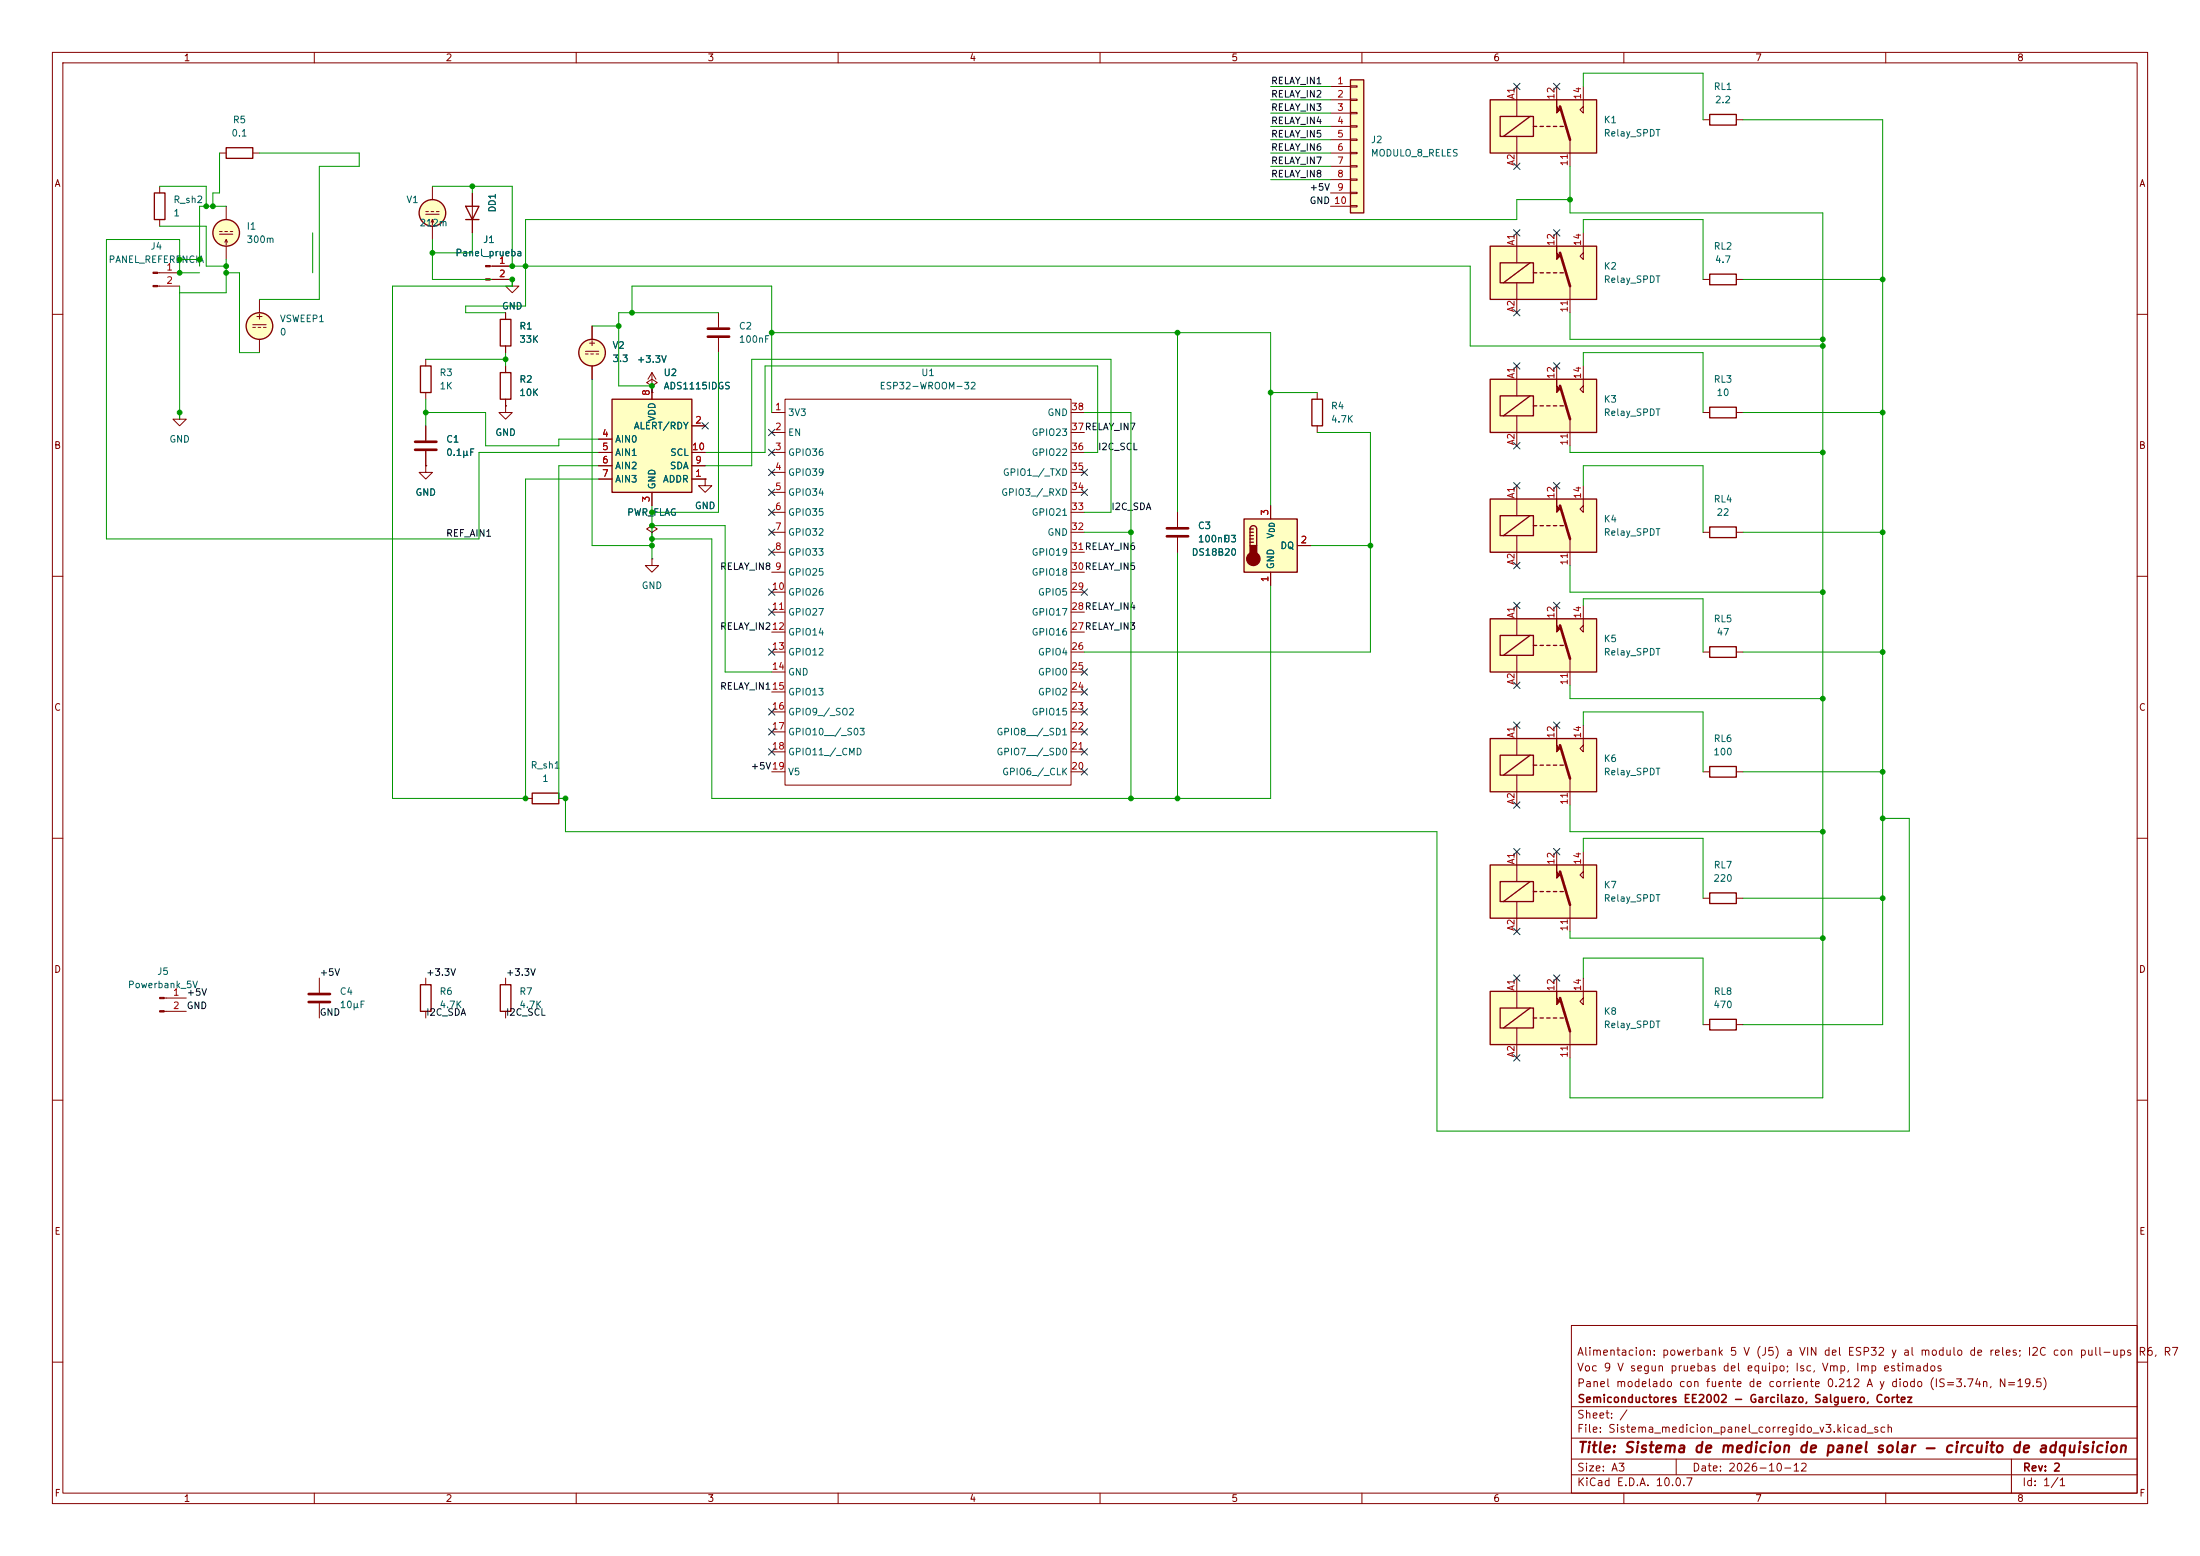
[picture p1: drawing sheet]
<svg xmlns="http://www.w3.org/2000/svg" width="420mm" height="297mm" viewBox="0 0 420 297" stroke-linecap="round" stroke-linejoin="round" font-family="sans-serif">
<g fill="none" stroke="#840000" stroke-width=".19">
<path d="M10 10h400v277h-400zM12 12h396v273h-396zM60 10v2M110 10v2M160 10v2M210 10v2M260 10v2M310 10v2M360 10v2M82.5 35.6v2.5M49.5 57.2v2.5M81.3 40.9h2.5"/>
<path d="M81.3 40.4h.5M82.3 42.4l.2-.5 .3 .5M82.3 40.4h.5M82.5 41.9v1M82.5 43.2v2.5M83.3 40.4h.5M10 60h2M48.3 62h2.5M48.3 62.5h.5M49.3 62.5h.5M49.5 64.8v2.5M50.3 62.5h.5"/>
<path d="M81.3 68.6v1.3M81.3 74.9v1.3M408 60h2M81.3 88.9v1.3h1.2l-1.2 1.2-1.3-1.2h1.3M81.3 88.9h.1M134.6 91.4v1.3h1.3l-1.3 1.3-1.3-1.3h1.3M134.6 91.4h.1M224.8 97.8v2.8M10 110h2M124.5 101.6l1-.6-1-.7-1.1 .7 1.1 .6v1.3M124.5 102.9h.1M224.8 102.6v2.8"/>
<path d="M408 110h2M10 160h2M408 160h2M96.5 186.7v1.3M96.5 193v1.3M10 210h2M408 210h2M300 253h108v32h-108zM10 260h2M300 278.5h108M300 274.5h108M300 268.5h108"/>
<path d="M320 278.5v3M384 278.5v6.5M408 260h2M60 285v2M110 285v2M160 285v2M210 285v2M260 285v2M300 281.5h108M310 285v2M360 285v2"/>
</g>
<g fill="#ffffc2" stroke="#ffffc2" stroke-width=".19">
<circle cx="82.5" cy="40.6" r="2.54"/>
<circle cx="49.5" cy="62.2" r="2.54"/>
</g>
<g fill="none" stroke="#840000" stroke-width=".25">
<path d="M80.3 69.9h2v5h-2zM95.5 188h2v5h-2z"/>
<circle cx="82.5" cy="40.6" r="2.54"/>
<circle cx="49.5" cy="62.2" r="2.54"/>
</g>
<path d="M222.8 100.8h4M222.8 102.4h4" fill="none" stroke="#840000" stroke-width=".51"/>
<path d="M237.5 99.1h10.1v10.1h-10.1z" fill="#ffffc2"/>
<path d="M29.5 36.8h2v5.1h-2zM237.5 99.1h10.1v10.1h-10.1zM238.6 101a.64 .64 0 0 1 .7-.7 .64 .64 0 0 1 .6 .7v3.1M238.6 101v3.1M238.6 101h.7M238.6 101.6h.7M238.6 102.2h.7M238.6 102.9h.7M238.6 103.5h.7M80.3 188h2v5h-2z" fill="none" stroke="#840000" stroke-width=".25"/>
<g fill="#840000" stroke="#840000" stroke-width=".25">
<path d="M238.6 104.1h1.3v1.9h-1.3z"/>
<circle cx="239.3" cy="106.7" r="1.27"/>
</g>
<g fill="none" stroke="#840000" stroke-width=".19">
<path d="M30.5 35.6v1.2M30.1 52.1h4.2M30.1 54.6h4.2M30.5 41.9v1.3M93.6 50.8h4.2M93.6 53.3h4.2M34.3 78.7v1.3h1.3l-1.3 1.3-1.3-1.3h1.3M34.3 78.7h.1M96.5 77.5v1.2h1.3l-1.3 1.3-1.3-1.3h1.3M96.5 77.5h.1M242.6 96.5v2.6M242.6 109.2v2.6"/>
<path d="M247.6 104.1h2.6M81.3 186.7v1.3M81.3 193v1.3"/>
</g>
<g fill="#840000" stroke="#840000" stroke-width=".19">
<path d="M92.7 50.7h.9v.2h-.9z"/>
<path d="M92.7 53.2h.9v.3h-.9z"/>
<path d="M29.2 51.9h.9v.3h-.9z"/>
<path d="M29.2 54.5h.9v.2h-.9z"/>
</g>
<path d="M284.5 95.3h20.3v10.1h-20.3z" fill="#ffffc2"/>
<path d="M289.6 92.7v5.7M297.2 92.7v2.6M302.3 92.7v5.1l-.7-.6 .7-.7M289.6 102.2v5.8M299.7 102.9v5.1" fill="none" stroke="#840000" stroke-width=".19"/>
<path d="M284.5 95.3h20.3v10.1h-20.3zM286.4 98.4h6.3v3.8h-6.3zM292.1 98.4l-5.1 3.8M292.7 100.3h.7M294 100.3h.6M295.3 100.3h.6M296.5 100.3h.7M297.8 100.3h.6" fill="none" stroke="#840000" stroke-width=".25"/>
<path d="M297.2 95.3v1.2l.6 .7-.6 .6z" fill="#840000" stroke="#840000" stroke-width=".19"/>
<path d="M297.8 96.5l1.9 6.4" fill="none" stroke="#840000" stroke-width=".51"/>
<path d="M284.5 189.2h20.3v10.2h-20.3z" fill="#ffffc2"/>
<path d="M90.2 36.8v7.7M137.2 59.7v2.8M137.2 64.5v2.8M325.1 78.7h1.3M331.5 78.7h1.2M289.6 186.7v5.7M289.6 196.2v5.7M297.2 186.7v2.5M299.7 196.9v5M302.3 186.7v5.1l-.7-.7 .7-.6" fill="none" stroke="#840000" stroke-width=".19"/>
<path d="M88.9 39.4h2.5l-1.2 2.5zM88.9 41.9h2.5M326.4 77.7h5.1v2.1h-5.1zM284.5 189.2h20.3v10.2h-20.3zM286.4 192.4h6.3v3.8h-6.3zM292.1 192.4l-5.1 3.8M292.7 194.3h.7M294 194.3h.6M295.3 194.3h.6M296.5 194.3h.7M297.8 194.3h.6" fill="none" stroke="#840000" stroke-width=".25"/>
<path d="M297.2 189.2v1.3l.6 .6-.6 .7z" fill="#840000" stroke="#840000" stroke-width=".19"/>
<path d="M135.1 62.7h4.1M135.1 64.3h4.1M297.8 190.5l1.9 6.4" fill="none" stroke="#840000" stroke-width=".51"/>
<path d="M284.5 72.4h20.3v10.2h-20.3z" fill="#ffffc2"/>
<path d="M289.6 69.9v5.7M289.6 79.4v5.7M297.2 69.9v2.5M302.3 69.9v5l-.7-.6 .7-.6M299.7 80v5.1M325.1 101.6h1.3M331.5 101.6h1.2" fill="none" stroke="#840000" stroke-width=".19"/>
<path d="M284.5 72.4h20.3v10.2h-20.3zM286.4 75.6h6.3v3.8h-6.3zM292.1 75.6l-5.1 3.8M292.7 77.5h.7M294 77.5h.6M295.3 77.5h.6M296.5 77.5h.7M297.8 77.5h.6M326.4 100.6h5.1v2h-5.1z" fill="none" stroke="#840000" stroke-width=".25"/>
<path d="M297.2 72.4v1.3l.6 .6-.6 .6z" fill="#840000" stroke="#840000" stroke-width=".19"/>
<path d="M297.8 73.7l1.9 6.3" fill="none" stroke="#840000" stroke-width=".51"/>
<path d="M284.5 165.1h20.3v10.2h-20.3z" fill="#ffffc2"/>
<g fill="none" stroke="#840000" stroke-width=".19">
<path d="M41.9 29.2h1.3M43.2 39.4v2.5M48.3 29.2h1.2M41.9 44.7h2.5M41.9 44.2h.5M42.9 46.2l.3-.5 .2 .5M42.9 44.2h.5M43.2 45.7v1M43.2 47v2.5M43.9 44.2h.5M96.5 59.7v1.3M325.1 53.3h1.3"/>
<path d="M331.5 53.3h1.2M96.5 66v1.3M96.5 69.9v1.2M96.5 76.2v1.3M111.8 67.1h2.5M111.8 67.6h.5M112.8 67.6h.5M113 62.2v2.6M113 69.9v2.5M113.8 67.6h.5M81.3 81.3v2.8M81.3 86.1v2.8"/>
<path d="M289.6 162.6v5.7M289.6 172.1v5.7M297.2 162.6v2.5M299.7 172.7v5.1M302.3 162.6v5l-.7-.6 .7-.6M325.1 171.5h1.3M331.5 171.5h1.2M325.1 195.6h1.3M331.5 195.6h1.2"/>
</g>
<g fill="none" stroke="#840000" stroke-width=".25">
<path d="M43.2 28.2h5.1v2h-5.1zM326.4 52.3h5.1v2.1h-5.1zM95.5 61h2v5h-2zM95.5 71.1h2v5.1h-2zM284.5 165.1h20.3v10.2h-20.3zM286.4 168.3h6.3v3.8h-6.3zM292.1 168.3l-5.1 3.8M292.7 170.2h.7M294 170.2h.6M295.3 170.2h.6M296.5 170.2h.7M297.8 170.2h.6"/>
<path d="M326.4 170.4h5.1v2.1h-5.1zM326.4 194.6h5.1v2h-5.1z"/>
<circle cx="43.2" cy="44.4" r="2.54"/>
<circle cx="113" cy="67.3" r="2.54"/>
</g>
<path d="M297.2 165.1v1.3l.6 .6-.6 .6z" fill="#840000" stroke="#840000" stroke-width=".19"/>
<path d="M79.2 84.3h4.1M79.2 85.9h4.1M297.8 166.4l1.9 6.3" fill="none" stroke="#840000" stroke-width=".51"/>
<g fill="#ffffc2" stroke="#ffffc2" stroke-width=".19">
<circle cx="43.2" cy="44.4" r="2.54"/>
<circle cx="113" cy="67.3" r="2.54"/>
</g>
<path d="M284.5 47h20.3v10.2h-20.3z" fill="#ffffc2"/>
<path d="M325.1 22.9h1.3M331.5 22.9h1.2M289.6 44.5v5.7M289.6 54v5.7M297.2 44.5v2.5M299.7 54.6v5.1M302.3 44.5v5l-.7-.6 .7-.6" fill="none" stroke="#840000" stroke-width=".19"/>
<path d="M326.4 21.8h5.1v2.1h-5.1zM284.5 47h20.3v10.2h-20.3zM286.4 50.2h6.3v3.8h-6.3zM292.1 50.2l-5.1 3.8M292.7 52.1h.7M294 52.1h.6M295.3 52.1h.6M296.5 52.1h.7M297.8 52.1h.6" fill="none" stroke="#840000" stroke-width=".25"/>
<path d="M297.2 47v1.3l.6 .6-.6 .6z" fill="#840000" stroke="#840000" stroke-width=".19"/>
<path d="M297.8 48.3l1.9 6.3" fill="none" stroke="#840000" stroke-width=".51"/>
<path d="M116.8 76.2h15.3v17.8h-15.3z" fill="#ffffc2"/>
<path d="M116.8 76.2h15.3v17.8h-15.3zM326.4 123.4h5.1v2.1h-5.1z" fill="none" stroke="#840000" stroke-width=".25"/>
<g fill="none" stroke="#840000" stroke-width=".19">
<path d="M124.5 73.7h.1M124.5 73.7l1-.7-1-.6-1.1 .6 1.1 .7v1.2M124.5 74.9h.1M124.5 71.1v5.1M124.5 71.1l-.8 1.3M124.5 71.1l.7 1.3M114.3 91.4h2.5M114.3 83.8h2.5M114.3 86.4h2.5M114.3 88.9h2.5M124.5 94v2.5M132.1 91.4h2.5"/>
<path d="M132.1 81.3h2.5M132.1 86.4h2.5M132.1 88.9h2.5M325.1 124.5h1.3M331.5 124.5h1.2"/>
</g>
<path d="M284.5 19.1h20.3v10.1h-20.3z" fill="#ffffc2"/>
<path d="M289.6 16.5v5.7M297.2 16.5v2.6M302.3 16.5v5.1l-.7-.6 .7-.7M289.6 26v5.8M299.7 26.7v5.1" fill="none" stroke="#840000" stroke-width=".19"/>
<path d="M284.5 19.1h20.3v10.1h-20.3zM286.4 22.2h6.3v3.8h-6.3zM292.1 22.2l-5.1 3.8M292.7 24.1h.7M294 24.1h.6M295.3 24.1h.6M296.5 24.1h.7M297.8 24.1h.6" fill="none" stroke="#840000" stroke-width=".25"/>
<path d="M297.2 19.1v1.2l.6 .7-.6 .6z" fill="#840000" stroke="#840000" stroke-width=".19"/>
<path d="M297.8 20.3l1.9 6.4" fill="none" stroke="#840000" stroke-width=".51"/>
<path d="M284.5 141h20.3v10.1h-20.3z" fill="#ffffc2"/>
<path d="M289.6 138.4v5.7M297.2 138.4v2.6M302.3 138.4v5.1l-.7-.6 .7-.7M289.6 148v5.7M299.7 148.6v5.1" fill="none" stroke="#840000" stroke-width=".19"/>
<path d="M284.5 141h20.3v10.1h-20.3zM286.4 144.1h6.3v3.9h-6.3zM292.1 144.1l-5.1 3.9M292.7 146.1h.7M294 146.1h.6M295.3 146.1h.6M296.5 146.1h.7M297.8 146.1h.6" fill="none" stroke="#840000" stroke-width=".25"/>
<path d="M297.2 141v1.2l.6 .7-.6 .6z" fill="#840000" stroke="#840000" stroke-width=".19"/>
<path d="M297.8 142.2l1.9 6.4" fill="none" stroke="#840000" stroke-width=".51"/>
<path d="M284.5 118.1h20.3v10.2h-20.3z" fill="#ffffc2"/>
<path d="M124.5 106.7v1.3h1.2l-1.2 1.2-1.3-1.2h1.3M124.5 106.7h.1M289.6 115.6v5.7M297.2 115.6v2.5M302.3 115.6v5.1l-.7-.7 .7-.6M289.6 125.1v5.7M299.7 125.7v5.1M325.1 147.3h1.3M331.5 147.3h1.2" fill="none" stroke="#840000" stroke-width=".19"/>
<path d="M284.5 118.1h20.3v10.2h-20.3zM286.4 121.3h6.3v3.8h-6.3zM292.1 121.3l-5.1 3.8M292.7 123.2h.7M294 123.2h.6M295.3 123.2h.6M296.5 123.2h.7M297.8 123.2h.6M326.4 146.3h5.1v2h-5.1z" fill="none" stroke="#840000" stroke-width=".25"/>
<path d="M297.2 118.1v1.3l.6 .6-.6 .7z" fill="#840000" stroke="#840000" stroke-width=".19"/>
<path d="M297.8 119.4l1.9 6.3" fill="none" stroke="#840000" stroke-width=".51"/>
<path d="M257.8 15.2h2.5v25.4h-2.5z" fill="#ffffc2"/>
<path d="M257.8 15.2h2.5v25.4h-2.5zM250.4 76.2h2.1v5.1h-2.1zM101.6 151.4h5.1v2h-5.1z" fill="none" stroke="#840000" stroke-width=".25"/>
<g fill="none" stroke="#840000" stroke-width=".19">
<path d="M254 16.5h3.8M254 19.1h3.8M257.8 16.4h1.3v.2h-1.3zM257.8 18.9h1.3v.3h-1.3zM90.2 36.8v2.6M254 21.6h3.8M254 24.1h3.8M254 26.7h3.8M254 29.2h3.8M254 31.8h3.8M254 34.3h3.8M254 36.8h3.8"/>
<path d="M254 39.4h3.8M257.8 21.5h1.3v.2h-1.3zM257.8 24h1.3v.3h-1.3zM257.8 26.5h1.3v.3h-1.3zM257.8 29.1h1.3v.2h-1.3zM257.8 31.6h1.3v.3h-1.3zM257.8 34.2h1.3v.2h-1.3zM257.8 36.7h1.3v.3h-1.3zM257.8 39.2h1.3v.3h-1.3zM90.2 41.9v2.6M94 50.8h3.8M94 53.3h3.8"/>
<path d="M96.5 59.7v1.3M97.8 53.3v1.3h1.3l-1.3 1.3-1.3-1.3h1.3M97.8 53.3h.1M96.5 77.5h.1M96.5 66v1.3M96.5 69.9v1.2M96.5 76.2v1.3M113 62.2v2.6M113 69.9v2.5M124.5 73.7h.1M124.5 74.9h.1M124.5 73.7v2.5"/>
<path d="M147.3 78.7h2.6M149.9 76.2h54.6v73.7h-54.6zM204.5 78.7h2.5M251.5 74.9v1.3M81.3 88.9h.1M81.3 81.3v2.8M81.3 86.1v2.8M114.3 86.4h2.5M114.3 91.4h2.5M114.3 83.8h2.5M114.3 88.9h2.5M124.5 94v2.5"/>
<path d="M132.1 86.4h2.5M132.1 91.4h2.5M132.1 81.3h2.5M132.1 88.9h2.5M134.6 91.4h.1M147.3 82.6h2.6M147.3 86.4h2.6M147.3 90.2h2.6M147.3 94h2.6M147.3 97.8h2.6M204.5 82.6h2.5M204.5 86.4h2.5"/>
<path d="M204.5 90.2h2.5M204.5 94h2.5M204.5 97.8h2.5M224.8 97.8v2.8M242.6 96.5v2.6M251.5 81.3v1.3M124.5 102.9h.1M147.3 101.6h2.6M147.3 105.4h2.6M147.3 109.2h2.6M147.3 113h2.6M147.3 116.8h2.6"/>
<path d="M204.5 101.6h2.5M204.5 105.4h2.5M204.5 109.2h2.5M204.5 113h2.5M204.5 116.8h2.5M224.8 102.6v2.8M242.6 109.2v2.6M247.6 104.1h2.6M147.3 120.7h2.6M147.3 124.5h2.6M147.3 128.3h2.6M147.3 132.1h2.6"/>
<path d="M147.3 135.9h2.6M147.3 139.7h2.6M204.5 120.7h2.5M204.5 124.5h2.5M204.5 128.3h2.5M204.5 132.1h2.5M204.5 135.9h2.5M204.5 139.7h2.5M100.3 152.4h1.3M106.7 152.4h1.2M147.3 143.5h2.6M147.3 147.3h2.6"/>
<path d="M204.5 143.5h2.5M204.5 147.3h2.5M31.3 190.5h4.3M31.3 193h4.3M61 186.7v2.8M61 191.5v2.8"/>
</g>
<path d="M58.9 189.7h4.1M58.9 191.3h4.1" fill="none" stroke="#840000" stroke-width=".51"/>
<g fill="#840000" stroke="#840000" stroke-width=".19">
<path d="M30.5 190.4h.8v.2h-.8z"/>
<path d="M30.5 192.9h.8v.3h-.8z"/>
</g>
<g fill="none" stroke="#009600" stroke-width=".19">
<path d="M242.6 19.1h11.4M242.6 16.5h11.4M302.3 16.5v-2.5h22.8v8.9M30.5 35.6h8.9v3.8M41.9 29.2v7.6h-1.3v2.6M43.2 39.4h-5.1v11.4M49.5 29.2h19.1v2.6h-7.6v25.4h-11.5M82.5 35.6h15.3v15.2h182.9v15.2h67.3M90.2 35.6v1.2M242.6 31.8h11.4M242.6 29.2h11.4M242.6 21.6h11.4"/>
<path d="M242.6 24.1h11.4M242.6 34.3h11.4M242.6 26.7h11.4M299.7 38.1h-10.1v3.8h-189.3v16.5h-11.4v1.3h7.6M299.7 31.8v8.8h48.3v169h-48.3v-7.7M332.7 22.9h26.7v172.7h-26.7M30.5 43.2h8.9v7.6h3.8M34.3 54.6v25.4M34.3 49.5h3.8M38.1 52.1h-3.8v-6.4h-14v57.2h71.1v-16.5h22.9M43.2 52.1h2.5v15.2h3.8M43.2 49.5v6.4h-8.9"/>
<path d="M59.7 44.5v7.6M82.5 45.7v7.6h15.3v1.3h-22.9v97.8h25.4v-61h14M90.2 44.5v3.8h-7.7M120.6 59.7v-5.1h26.7v24.1M137.2 59.7h-19.1v14h6.4v1.2M299.7 59.7v5.1h48.3M302.3 44.5v-2.6h22.8v11.4M332.7 53.3h26.7M81.3 78.7h11.4v6.4h14v-1.3h7.6M81.3 68.6h15.2M81.3 76.2v5.1M96.5 67.3v2.6"/>
<path d="M113 62.2h5.1M113 72.4v31.7h11.5M137.2 67.3v30.5h-12.7M147.3 63.5h95.3v33M207 78.7h8.9v73.7M224.8 63.5v34.3M242.6 74.9h8.9M302.3 69.9v-2.6h22.8v11.4M332.7 78.7h26.7M114.3 88.9h-7.6v63.5h1.2v6.4h166.4v57.1h90.2v-59.7h-5.1M124.5 96.5v10.2M134.6 86.4h11.4v-16.5h63.5v16.5h-2.5"/>
<path d="M134.6 88.9h8.9v-20.3h68.6v29.2h-5.1M251.5 82.6h10.1v41.9h-54.6M299.7 85.1v1.3h48.3M302.3 92.7v-3.8h22.8v12.7M124.5 100.3h13.9v28h8.9M124.5 102.9h11.4v49.5h106.7v-40.6M207 101.6h8.9M224.8 105.4v47M250.2 104.1h11.4M299.7 108v5h48.3M302.3 115.6v-1.3h22.8v10.2M332.7 101.6h26.7"/>
<path d="M299.7 130.8v2.6h48.3M302.3 138.4v-2.5h22.8v11.4M332.7 124.5h26.7M299.7 153.7v5.1h48.3M332.7 147.3h26.7M299.7 177.8v1.3h48.3M302.3 162.6v-2.6h22.8v11.5M332.7 171.5h26.7M302.3 186.7v-3.8h22.8v12.7"/>
</g>
<g fill="none" stroke="#000084" stroke-width=".19">
<path d="M289 15.9l1.2 1.2M290.2 15.9l-1.2 1.2M296.6 15.9l1.2 1.2M297.8 15.9l-1.2 1.2M289 31.1l1.2 1.3M290.2 31.1l-1.2 1.3M289 43.8l1.2 1.3M289 59.1l1.2 1.2M290.2 43.8l-1.2 1.3M290.2 59.1l-1.2 1.2M296.6 43.8l1.2 1.3M297.8 43.8l-1.2 1.3"/>
<path d="M289 69.2l1.2 1.3M290.2 69.2l-1.2 1.3M296.6 69.2l1.2 1.3M297.8 69.2l-1.2 1.3M134 80.7l1.2 1.2M135.2 80.7l-1.2 1.2M146.7 97.2l1.2 1.2M146.7 93.4l1.2 1.2M146.7 85.8l1.2 1.2M146.7 89.6l1.2 1.2M146.7 81.9l1.2 1.3M147.9 97.2l-1.2 1.2"/>
<path d="M147.9 93.4l-1.2 1.2M147.9 85.8l-1.2 1.2M147.9 89.6l-1.2 1.2M147.9 81.9l-1.2 1.3M206.4 89.6l1.2 1.2M206.4 93.4l1.2 1.2M207.6 89.6l-1.2 1.2M207.6 93.4l-1.2 1.2M289 84.5l1.2 1.2M289 92.1l1.2 1.2M290.2 84.5l-1.2 1.2M290.2 92.1l-1.2 1.2"/>
<path d="M296.6 92.1l1.2 1.2M297.8 92.1l-1.2 1.2M146.7 104.8l1.2 1.2M146.7 116.2l1.2 1.2M146.7 112.4l1.2 1.2M146.7 101l1.2 1.2M147.9 104.8l-1.2 1.2M147.9 116.2l-1.2 1.2M147.9 112.4l-1.2 1.2M147.9 101l-1.2 1.2M206.4 112.4l1.2 1.2M207.6 112.4l-1.2 1.2"/>
<path d="M289 115l1.2 1.2M289 107.3l1.2 1.3M290.2 115l-1.2 1.2M290.2 107.3l-1.2 1.3M296.6 115l1.2 1.2M297.8 115l-1.2 1.2M146.7 139.1l1.2 1.2M146.7 123.9l1.2 1.2M146.7 135.3l1.2 1.2M147.9 139.1l-1.2 1.2M147.9 123.9l-1.2 1.2M147.9 135.3l-1.2 1.2"/>
<path d="M206.4 135.3l1.2 1.2M206.4 131.5l1.2 1.2M206.4 139.1l1.2 1.2M206.4 127.7l1.2 1.2M207.6 135.3l-1.2 1.2M207.6 131.5l-1.2 1.2M207.6 139.1l-1.2 1.2M207.6 127.7l-1.2 1.2M289 130.2l1.2 1.2M289 137.8l1.2 1.2M290.2 130.2l-1.2 1.2M290.2 137.8l-1.2 1.2"/>
<path d="M296.6 137.8l1.2 1.2M297.8 137.8l-1.2 1.2M146.7 142.9l1.2 1.2M147.9 142.9l-1.2 1.2M206.4 142.9l1.2 1.2M206.4 146.7l1.2 1.2M207.6 142.9l-1.2 1.2M207.6 146.7l-1.2 1.2M289 153.1l1.2 1.2M290.2 153.1l-1.2 1.2M289 177.2l1.2 1.2M289 162l1.2 1.2"/>
<path d="M290.2 177.2l-1.2 1.2M290.2 162l-1.2 1.2M296.6 162l1.2 1.2M297.8 162l-1.2 1.2M289 186.1l1.2 1.2M290.2 186.1l-1.2 1.2M296.6 186.1l1.2 1.2M297.8 186.1l-1.2 1.2M289 201.3l1.2 1.2M290.2 201.3l-1.2 1.2"/>
</g>
<g fill="#009600" stroke="#009600" stroke-width=".19">
<circle cx="81.3" cy="78.7" r=".46"/>
<circle cx="124.5" cy="73.7" r=".46"/>
<circle cx="120.6" cy="59.7" r=".46"/>
<circle cx="147.3" cy="63.5" r=".46"/>
<circle cx="118.1" cy="62.2" r=".46"/>
<circle cx="124.5" cy="100.3" r=".46"/>
<circle cx="124.5" cy="104.1" r=".46"/>
<circle cx="124.5" cy="102.9" r=".46"/>
<circle cx="43.2" cy="52.1" r=".46"/>
<circle cx="82.5" cy="48.3" r=".46"/>
<circle cx="90.2" cy="35.6" r=".46"/>
<circle cx="97.8" cy="50.8" r=".46"/>
<circle cx="100.3" cy="50.8" r=".46"/>
<circle cx="97.8" cy="53.3" r=".46"/>
<circle cx="96.5" cy="68.6" r=".46"/>
<circle cx="215.9" cy="152.4" r=".46"/>
<circle cx="224.8" cy="152.4" r=".46"/>
<circle cx="224.8" cy="63.5" r=".46"/>
<circle cx="215.9" cy="101.6" r=".46"/>
<circle cx="242.6" cy="74.9" r=".46"/>
<circle cx="34.3" cy="52.1" r=".46"/>
<circle cx="43.2" cy="50.8" r=".46"/>
<circle cx="40.6" cy="39.4" r=".46"/>
<circle cx="39.4" cy="39.4" r=".46"/>
<circle cx="34.3" cy="49.5" r=".46"/>
<circle cx="38.1" cy="49.5" r=".46"/>
<circle cx="34.3" cy="78.7" r=".46"/>
<circle cx="100.3" cy="152.4" r=".46"/>
<circle cx="107.9" cy="152.4" r=".46"/>
<circle cx="124.5" cy="97.8" r=".46"/>
<circle cx="299.7" cy="38.1" r=".46"/>
<circle cx="261.6" cy="104.1" r=".46"/>
<circle cx="348" cy="133.4" r=".46"/>
<circle cx="348" cy="158.8" r=".46"/>
<circle cx="359.4" cy="124.5" r=".46"/>
<circle cx="348" cy="113" r=".46"/>
<circle cx="359.4" cy="101.6" r=".46"/>
<circle cx="359.4" cy="78.7" r=".46"/>
<circle cx="348" cy="86.4" r=".46"/>
<circle cx="359.4" cy="156.2" r=".46"/>
<circle cx="359.4" cy="147.3" r=".46"/>
<circle cx="348" cy="179.1" r=".46"/>
<circle cx="359.4" cy="171.5" r=".46"/>
<circle cx="348" cy="66" r=".46"/>
<circle cx="359.4" cy="53.3" r=".46"/>
<circle cx="348" cy="64.8" r=".46"/>
</g>
<text font-size="2" fill="#840000" x="301" y="277.8">Title: Sistema de medicion de panel solar - circuito de adquisicion</text>
<g font-size="1.5" fill="#840000">
<text x="300.9" y="262.1">Voc 9 V segun pruebas del equipo; Isc, Vmp, Imp estimados</text>
<text x="300.9" y="259.1">Alimentacion: powerbank 5 V (J5) a VIN del ESP32 y al modulo de reles; I2C con pull-ups</text>
<text x="408.1" y="259.1">R6, R7</text>
<text x="300.9" y="265.1">Panel modelado con fuente de corriente 0.212 A y diodo (IS=3.74n, N=19.5)</text>
<text x="301" y="268.1">Semiconductores EE2002 - Garcilazo, Salguero, Cortez</text>
<text x="300.9" y="273.8">File: Sistema_medicion_panel_corregido_v3.kicad_sch</text>
<text x="300.9" y="271.1">Sheet: /</text>
<text x="300.9" y="281.2">Size: A3</text>
<text x="322.9" y="281.2">Date: 2026-10-12</text>
<text x="386" y="281.2">Rev: 2</text>
<text x="300.9" y="284">KiCad E.D.A. 10.0.7</text>
<text x="385.9" y="284">Id: 1/1</text>
</g>
<g font-size="1.3" fill="#840000">
<text x="35" y="12">1</text>
<text x="85" y="12">2</text>
<text x="135" y="12">3</text>
<text x="185" y="12">4</text>
<text x="235" y="12">5</text>
<text x="285" y="12">6</text>
<text x="335" y="12">7</text>
<text x="385" y="12">8</text>
<text x="10.3" y="36">A</text>
<text x="408.3" y="36">A</text>
<text x="48.6" y="61.3">+</text>
<text x="112.1" y="66.4">+</text>
<text x="10.2" y="86">B</text>
<text x="408.2" y="86">B</text>
<text x="10.2" y="136">C</text>
<text x="408.2" y="136">C</text>
<text x="10.2" y="186">D</text>
<text x="408.2" y="186">D</text>
<text x="10.3" y="236">E</text>
<text x="408.3" y="236">E</text>
<text x="10.3" y="286">F</text>
<text x="35" y="287">1</text>
<text x="85" y="287">2</text>
<text x="135" y="287">3</text>
<text x="185" y="287">4</text>
<text x="235" y="287">5</text>
<text x="285" y="287">6</text>
<text x="335" y="287">7</text>
<text x="385" y="287">8</text>
<text x="408.3" y="286">F</text>
</g>
<g font-size="1.3" fill="#0f0f0f">
<text x="242.5" y="16.4">RELAY_IN1</text>
<text x="242.5" y="18.9">RELAY_IN2</text>
<text x="242.5" y="21.5">RELAY_IN3</text>
<text x="242.5" y="24">RELAY_IN4</text>
<text x="242.5" y="26.5">RELAY_IN5</text>
<text x="242.5" y="29.1">RELAY_IN6</text>
<text x="242.5" y="31.6">RELAY_IN7</text>
<text x="242.5" y="34.2">RELAY_IN8</text>
<text x="249.9" y="39.2">GND 10</text>
<text x="249.9" y="36.7">+5V</text>
<text x="209.5" y="86.2">I2C_SCL</text>
<text x="212.1" y="97.7">I2C_SDA</text>
<text x="85.1" y="102.7">REF_AIN1</text>
<text x="137.4" y="109.1">RELAY_IN8</text>
<text x="137.4" y="120.5">RELAY_IN212</text>
<text x="137.4" y="132">RELAY_IN115</text>
<text x="143.2" y="147.2">+5V19</text>
<text x="35.5" y="190.4">+5V</text>
<text x="60.9" y="186.6">+5V</text>
<text x="81.3" y="186.6">+3.3V</text>
<text x="96.5" y="186.6">+3.3V</text>
<text x="35.5" y="192.9">GND</text>
<text x="60.9" y="194.2">GND</text>
<text x="81.3" y="194.2">I2C_SDA</text>
<text x="96.5" y="194.2">I2C_SCL</text>
</g>
<g font-size="1.3" fill="#a90000">
<text x="255.2" y="16.4">1</text>
<text x="255.2" y="18.9">2</text>
<text x="255.2" y="21.5">3</text>
<text x="255.2" y="24">4</text>
<text x="289.4" y="19.1" transform="rotate(-90 289.4 19.1)">A1</text>
<text x="297" y="19.1" transform="rotate(-90 297 19.1)">12</text>
<text x="302.1" y="19.1" transform="rotate(-90 302.1 19.1)">14</text>
<text x="255.2" y="26.5">5</text>
<text x="255.2" y="29.1">6</text>
<text x="255.2" y="31.6">7</text>
<text x="255.2" y="34.2">8</text>
<text x="289.4" y="31.8" transform="rotate(-90 289.4 31.8)">A2</text>
<text x="299.6" y="31.8" transform="rotate(-90 299.6 31.8)">11</text>
<text x="255.2" y="36.7">9</text>
<text x="289.4" y="47" transform="rotate(-90 289.4 47)">A1</text>
<text x="297" y="47.1" transform="rotate(-90 297 47.1)">12</text>
<text x="302.1" y="47.1" transform="rotate(-90 302.1 47.1)">14</text>
<text x="31.7" y="51.9">1</text>
<text x="95.2" y="50.7">1</text>
<text x="95.2" y="53.2">2</text>
<text x="31.7" y="54.5">2</text>
<text x="289.4" y="59.7" transform="rotate(-90 289.4 59.7)">A2</text>
<text x="299.6" y="59.8" transform="rotate(-90 299.6 59.8)">11</text>
<text x="124.3" y="75.7" transform="rotate(-90 124.3 75.7)">8</text>
<text x="289.4" y="72.4" transform="rotate(-90 289.4 72.4)">A1</text>
<text x="297" y="72.5" transform="rotate(-90 297 72.5)">12</text>
<text x="302.1" y="72.5" transform="rotate(-90 302.1 72.5)">14</text>
<text x="114.8" y="83.7">4</text>
<text x="132.6" y="81.1">2</text>
<text x="147.9" y="78.6">1</text>
<text x="147.9" y="82.4">2</text>
<text x="204.4" y="82.4">37RELAY_IN7</text>
<text x="204.4" y="78.6">38</text>
<text x="114.8" y="86.2">5</text>
<text x="114.8" y="88.8">6</text>
<text x="132" y="86.2">10</text>
<text x="132.6" y="88.8">9</text>
<text x="147.9" y="86.2">3</text>
<text x="204.4" y="86.2">36</text>
<text x="289.4" y="85.1" transform="rotate(-90 289.4 85.1)">A2</text>
<text x="299.6" y="85.2" transform="rotate(-90 299.6 85.2)">11</text>
<text x="114.8" y="91.3">7</text>
<text x="124.3" y="96" transform="rotate(-90 124.3 96)">3</text>
<text x="132.6" y="91.3">1</text>
<text x="147.9" y="90">4</text>
<text x="147.9" y="93.8">5</text>
<text x="204.4" y="93.8">34</text>
<text x="204.4" y="90">35</text>
<text x="289.4" y="95.3" transform="rotate(-90 289.4 95.3)">A1</text>
<text x="297" y="95.3" transform="rotate(-90 297 95.3)">12</text>
<text x="302.1" y="95.3" transform="rotate(-90 302.1 95.3)">14</text>
<text x="147.9" y="97.7">6</text>
<text x="147.9" y="101.5">7</text>
<text x="204.4" y="101.5">32</text>
<text x="204.4" y="97.7">33</text>
<text x="242.4" y="98.5" transform="rotate(-90 242.4 98.5)">3</text>
<text x="147.9" y="105.3">8</text>
<text x="204.4" y="105.3">31RELAY_IN6</text>
<text x="248.2" y="104">2</text>
<text x="289.4" y="108" transform="rotate(-90 289.4 108)">A2</text>
<text x="147.3" y="112.9">10</text>
<text x="147.9" y="109.1">9</text>
<text x="204.4" y="112.9">29</text>
<text x="204.4" y="109.1">30RELAY_IN5</text>
<text x="242.4" y="111.2" transform="rotate(-90 242.4 111.2)">1</text>
<text x="299.6" y="108" transform="rotate(-90 299.6 108)">11</text>
<text x="147.3" y="116.7">11</text>
<text x="204.4" y="116.7">28RELAY_IN4</text>
<text x="289.4" y="118.1" transform="rotate(-90 289.4 118.1)">A1</text>
<text x="297" y="118.2" transform="rotate(-90 297 118.2)">12</text>
<text x="302.1" y="118.2" transform="rotate(-90 302.1 118.2)">14</text>
<text x="147.3" y="124.3">13</text>
<text x="204.4" y="124.3">26</text>
<text x="204.4" y="120.5">27RELAY_IN3</text>
<text x="147.3" y="128.1">14</text>
<text x="204.4" y="131.9">24</text>
<text x="204.4" y="128.1">25</text>
<text x="289.4" y="130.8" transform="rotate(-90 289.4 130.8)">A2</text>
<text x="299.6" y="130.9" transform="rotate(-90 299.6 130.9)">11</text>
<text x="147.3" y="135.8">16</text>
<text x="204.4" y="135.8">23</text>
<text x="147.3" y="139.6">17</text>
<text x="147.3" y="143.4">18</text>
<text x="204.4" y="143.4">21</text>
<text x="204.4" y="139.6">22</text>
<text x="289.4" y="141" transform="rotate(-90 289.4 141)">A1</text>
<text x="297" y="141" transform="rotate(-90 297 141)">12</text>
<text x="302.1" y="141" transform="rotate(-90 302.1 141)">14</text>
<text x="204.4" y="147.2">20</text>
<text x="289.4" y="153.7" transform="rotate(-90 289.4 153.7)">A2</text>
<text x="299.6" y="153.7" transform="rotate(-90 299.6 153.7)">11</text>
<text x="289.4" y="165.1" transform="rotate(-90 289.4 165.1)">A1</text>
<text x="297" y="165.2" transform="rotate(-90 297 165.2)">12</text>
<text x="302.1" y="165.2" transform="rotate(-90 302.1 165.2)">14</text>
<text x="289.4" y="177.8" transform="rotate(-90 289.4 177.8)">A2</text>
<text x="299.6" y="177.9" transform="rotate(-90 299.6 177.9)">11</text>
<text x="32.9" y="190.4">1</text>
<text x="289.4" y="189.2" transform="rotate(-90 289.4 189.2)">A1</text>
<text x="297" y="189.3" transform="rotate(-90 297 189.3)">12</text>
<text x="302.1" y="189.3" transform="rotate(-90 302.1 189.3)">14</text>
<text x="32.9" y="192.9">2</text>
<text x="289.4" y="201.9" transform="rotate(-90 289.4 201.9)">A2</text>
<text x="299.6" y="202" transform="rotate(-90 299.6 202)">11</text>
</g>
<g font-size="1.3" fill="#006464">
<text x="327" y="17.5">RL1</text>
<text x="44.4" y="23.8">R5</text>
<text x="306.1" y="23.8">K1</text>
<text x="327.3" y="20">2.2</text>
<text x="44.1" y="26.4">0.1</text>
<text x="261.6" y="27.6">J2</text>
<text x="306.1" y="26.4">Relay_SPDT</text>
<text x="261.6" y="30.2">MODULO_8_RELES</text>
<text x="33" y="39.1">R_sh2</text>
<text x="33" y="41.6">1</text>
<text x="77.5" y="39.1">V1</text>
<text x="94.9" y="40.7" transform="rotate(-90 94.9 40.7)">DD1</text>
<text x="28.6" y="48">J4</text>
<text x="47" y="44.1">I1</text>
<text x="47" y="46.7">300m</text>
<text x="80" y="43.5">212m</text>
<text x="92.1" y="46.7">J1</text>
<text x="327" y="48">RL2</text>
<text x="20.6" y="50.5">PANEL_REFERENCIA</text>
<text x="86.8" y="49.2">Panel_prueba</text>
<text x="306.1" y="51.8">K2</text>
<text x="327.3" y="50.5">4.7</text>
<text x="95.7" y="59.4">GND</text>
<text x="306.1" y="54.3">Relay_SPDT</text>
<text x="53.3" y="61.8">VSWEEP1</text>
<text x="53.3" y="64.3">0</text>
<text x="99" y="63.2">R1</text>
<text x="99" y="65.7">33K</text>
<text x="141" y="63.2">C2</text>
<text x="141" y="65.7">100nF</text>
<text x="116.8" y="66.9">V2</text>
<text x="116.8" y="69.4">3.3</text>
<text x="121.5" y="69.5">+3.3V</text>
<text x="83.8" y="72.1">R3</text>
<text x="83.8" y="74.6">1K</text>
<text x="99" y="73.4">R2</text>
<text x="99" y="75.9">10K</text>
<text x="126.6" y="72.1">U2</text>
<text x="126.6" y="74.6">ADS1115IDGS</text>
<text x="167.8" y="74.6">ESP32-WROOM-32</text>
<text x="175.8" y="72.1">U1</text>
<text x="306.1" y="77.2">K3</text>
<text x="327" y="73.4">RL3</text>
<text x="327.6" y="75.9">10</text>
<text x="94.5" y="83.5">GND</text>
<text x="120.9" y="82.2">ALERT/RDY</text>
<text x="125.4" y="80.6" transform="rotate(-90 125.4 80.6)">VDD</text>
<text x="150.3" y="79.7">3V3</text>
<text x="150.3" y="83.5">EN</text>
<text x="196.8" y="83.5">GPIO23</text>
<text x="199.9" y="79.7">GND</text>
<text x="254" y="78.4">R4</text>
<text x="254" y="81">4.7K</text>
<text x="306.1" y="79.7">Relay_SPDT</text>
<text x="32.2" y="84.8">GND</text>
<text x="85.1" y="84.8">C1</text>
<text x="85.1" y="87.3">0.1µF</text>
<text x="117.3" y="84.8">AIN0</text>
<text x="117.3" y="87.3">AIN1</text>
<text x="117.3" y="89.9">AIN2</text>
<text x="127.8" y="89.9">SDA</text>
<text x="127.8" y="87.3">SCL</text>
<text x="150.3" y="87.3">GPIO36</text>
<text x="196.8" y="87.3">GPIO22</text>
<text x="79.2" y="94.9">GND</text>
<text x="117.3" y="92.4">AIN3</text>
<text x="125.4" y="93.5" transform="rotate(-90 125.4 93.5)">GND</text>
<text x="126.4" y="92.4">ADDR</text>
<text x="150.3" y="91.1">GPIO39</text>
<text x="150.3" y="94.9">GPIO34</text>
<text x="191" y="94.9">GPIO3_/_RXD</text>
<text x="191.3" y="91.1">GPIO1_/_TXD</text>
<text x="119.6" y="98.8">PWR_FLAG</text>
<text x="132.6" y="97.5">GND</text>
<text x="150.3" y="98.8">GPIO35</text>
<text x="196.8" y="98.8">GPIO21</text>
<text x="228.6" y="101.3">C3</text>
<text x="306.1" y="100">K4</text>
<text x="327" y="96.2">RL4</text>
<text x="327.6" y="98.8">22</text>
<text x="150.3" y="102.6">GPIO32</text>
<text x="150.3" y="106.4">GPIO33</text>
<text x="196.8" y="106.4">GPIO19</text>
<text x="199.9" y="102.6">GND</text>
<text x="227.4" y="106.4">DS18B20</text>
<text x="228.6" y="103.8">100nF</text>
<text x="233.4" y="103.8">U3</text>
<text x="243.5" y="102.9" transform="rotate(-90 243.5 102.9)">V</text>
<text x="244.3" y="105.1">DQ</text>
<text x="306.1" y="102.6">Relay_SPDT</text>
<text x="122.4" y="112.7">GND</text>
<text x="150.3" y="110.2">GPIO25</text>
<text x="150.3" y="114">GPIO26</text>
<text x="196.8" y="110.2">GPIO18</text>
<text x="198" y="114">GPIO5</text>
<text x="243.5" y="108.7" transform="rotate(-90 243.5 108.7)">GND</text>
<text x="150.3" y="117.8">GPIO27</text>
<text x="196.8" y="117.8">GPIO17</text>
<text x="327" y="119.1">RL5</text>
<text x="150.3" y="121.6">GPIO14</text>
<text x="150.3" y="125.4">GPIO12</text>
<text x="196.8" y="121.6">GPIO16</text>
<text x="198" y="125.4">GPIO4</text>
<text x="306.1" y="122.9">K5</text>
<text x="306.1" y="125.4">Relay_SPDT</text>
<text x="327.6" y="121.6">47</text>
<text x="150.3" y="129.2">GND</text>
<text x="198" y="129.2">GPIO0</text>
<text x="150.3" y="133">GPIO13</text>
<text x="150.3" y="136.9">GPIO9_/_SO2</text>
<text x="196.8" y="136.9">GPIO15</text>
<text x="198" y="133">GPIO2</text>
<text x="150.3" y="140.7">GPIO10__/_S03</text>
<text x="190.1" y="140.7">GPIO8__/_SD1</text>
<text x="327" y="141.9">RL6</text>
<text x="101.2" y="147">R_sh1</text>
<text x="103.4" y="149.6">1</text>
<text x="150.3" y="144.5">GPIO11_/_CMD</text>
<text x="150.3" y="148.3">V5</text>
<text x="190.1" y="144.5">GPIO7__/_SD0</text>
<text x="191.2" y="148.3">GPIO6_/_CLK</text>
<text x="306.1" y="145.7">K6</text>
<text x="306.1" y="148.3">Relay_SPDT</text>
<text x="327" y="144.5">100</text>
<text x="327" y="166.1">RL7</text>
<text x="306.1" y="169.9">K7</text>
<text x="306.1" y="172.4">Relay_SPDT</text>
<text x="327" y="168.6">220</text>
<text x="24.3" y="188.9">Powerbank_5V</text>
<text x="29.9" y="186.4">J5</text>
<text x="64.8" y="190.2">C4</text>
<text x="83.8" y="190.2">R6</text>
<text x="99" y="190.2">R7</text>
<text x="327" y="190.2">RL8</text>
<text x="64.8" y="192.7">10µF</text>
<text x="83.8" y="192.7">4.7K</text>
<text x="99" y="192.7">4.7K</text>
<text x="306.1" y="194">K8</text>
<text x="306.1" y="196.5">Relay_SPDT</text>
<text x="327" y="192.7">470</text>
</g>
<text font-size="1" fill="#006464" x="243.6" y="101.8" transform="rotate(-90 243.6 101.8)">DD</text>
</svg>
